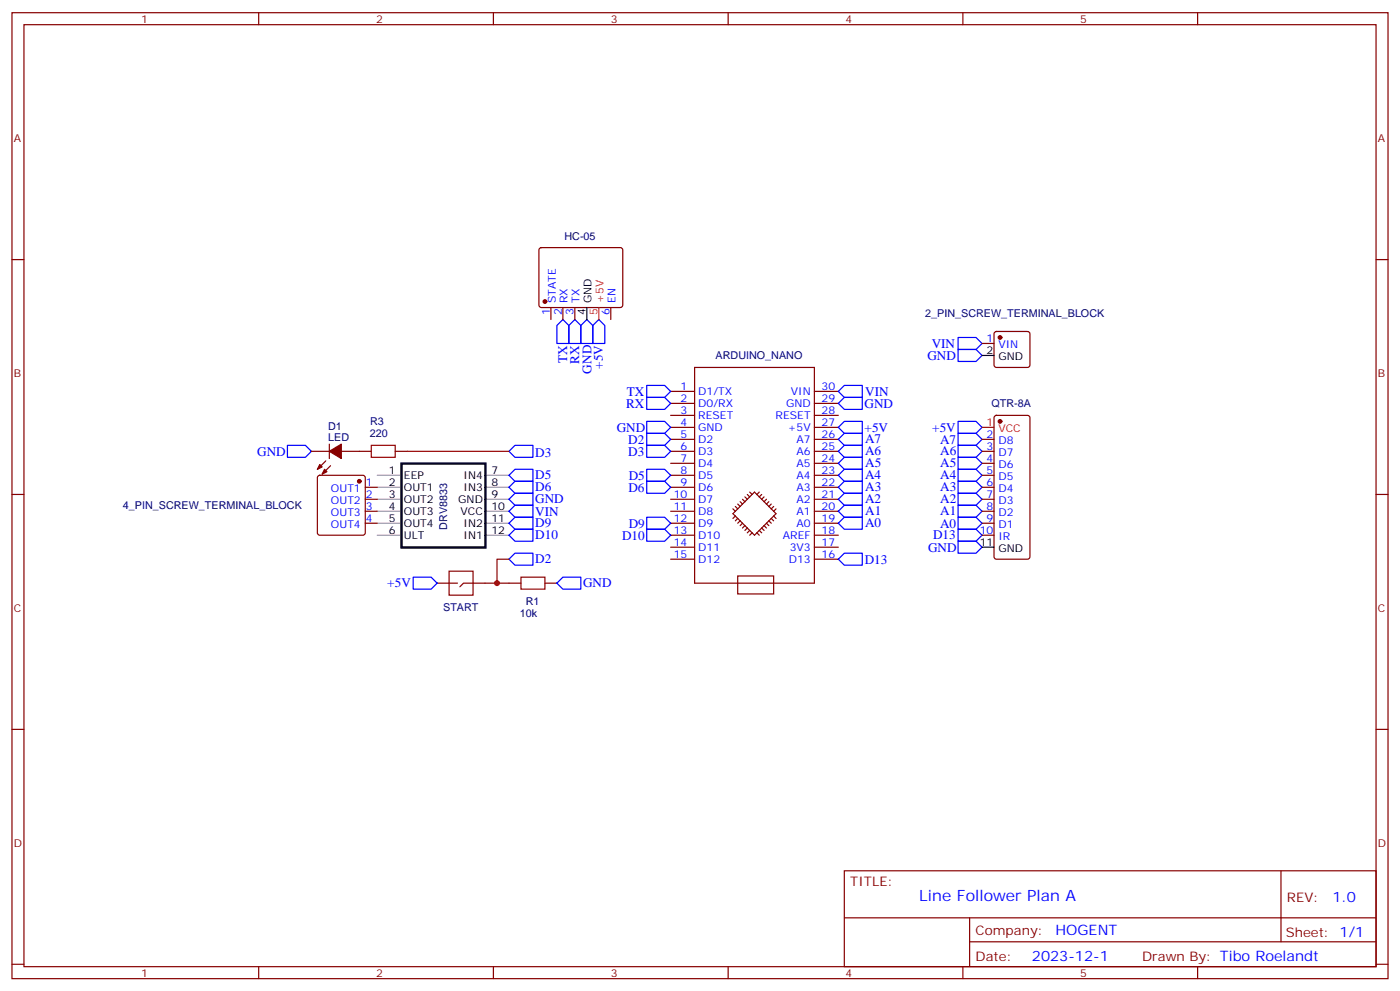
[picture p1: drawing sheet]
<svg xmlns="http://www.w3.org/2000/svg" width="412mm" height="292mm" viewBox="0 0 412 292" stroke-linecap="round" stroke-linejoin="round" font-family="sans-serif">
<g fill="none" stroke="#870000" stroke-width=".35">
<path d="M3.5 3.7h405.4v284.4h-405.4zM7.1 7.3h398.2v277.3h-398.2zM76.2 3.7v3.6M145.3 3.7v3.6M214.5 3.7v3.6M283.6 3.7v3.6M352.8 3.7v3.6M3.5 76.4h3.6M159 73.1l.5-.2h23.2l.5 .2 .2 .5v16.5l-.7 .4h-23.5l-.5-.7v-16.2zM405.3 76.4h3.6M162.3 90.5v3.6M165.8 90.5v3.6"/>
<path d="M169.3 90.5v3.6M179.9 90.5v3.6M293 97.8l.5-.2h9.2l.5 .2 .2 .5v9.2l-.2 .5-.5 .2h-9.2l-.5-.3-.2-.4v-9.2zM197.6 118.7h7M197.6 115.2h7M204.6 108.2h35.3v63.5h-35.3zM239.9 118.7h7M239.9 115.2h7M289.3 101.1h3.5M91.7 132.9h5.3M96 135.7l-2.5 2.4M97 130.7v4.3"/>
<path d="M97.4 137.1l-2.5 2.5M100.5 132.9h8.9M116.4 132.9h3.5M197.6 132.9h7M197.6 139.9h7M197.6 136.4h7M197.6 129.3h7M197.6 125.8h7M197.6 122.3h7M239.9 132.9h7M239.9 139.9h7M239.9 136.4h7"/>
<path d="M239.9 129.3h7M239.9 125.8h7M239.9 122.3h7M289.3 132.9h3.5M289.3 139.9h3.5M289.3 136.4h3.5M289.3 129.3h3.5M293 122.5l.5-.2h9.2l.6 .4 .1 41.2-.5 .7h-9.4l-.6-.5-.1-41.1zM3.5 145.6h3.6M93.7 140.1l.5-.2h12.7l.5 .2 .2 .5v16.2l-.2 .5-.5 .3h-12.7l-.5-.3-.2-.5v-16.2zM107.6 154h3.5M107.6 150.5h3.5"/>
<path d="M107.6 147h3.5M107.6 143.4h3.5M197.6 157.6h7M197.6 154h7M197.6 150.5h7M197.6 147h7M197.6 143.4h7M215.9 151.2l6.3-6.3 6.4 6.3-6.4 6.4zM215.9 149.8l.7 .7M216.6 149.1l.7 .7M216.6 151.9l-.7 .7M217.3 148.4l.7 .7"/>
<path d="M217.3 152.6l-.7 .7M218 153.3l-.7 .7M218 147.7l.7 .7M218.7 147l.7 .7M218.7 154l-.7 .7M219.4 154.7l-.7 .7M219.4 146.3l.7 .7M220.1 145.6l.7 .7M220.1 155.4l-.7 .7M220.8 144.9l.7 .7M220.8 156.1l-.7 .7M221.5 156.8l-.7 .8"/>
<path d="M223 156.8l.7 .8M223.7 156.1l.7 .7M223.7 144.9l-.7 .7M224.4 155.4l.7 .7M224.4 145.6l-.7 .7M225.1 154.7l.7 .7M225.1 146.3l-.7 .7M225.8 154l.7 .7M225.8 147l-.7 .7M226.5 153.3l.7 .7M226.5 147.7l-.7 .7M227.2 152.6l.7 .7"/>
<path d="M227.2 148.4l-.7 .7M227.9 151.9l.7 .7M227.9 149.1l-.7 .7M228.6 149.8l-.7 .7M239.9 157.6h7M239.9 154h7M239.9 150.5h7M239.9 147h7M239.9 143.4h7M289.3 157.6h3.5M289.3 154h3.5M289.3 150.5h3.5"/>
<path d="M289.3 147h3.5M289.3 143.4h3.5M405.3 145.6h3.6M128.8 171.7h3.5M139.3 171.7h3.6M149.9 171.7h3.6M160.5 171.7h3.5M197.6 161.1h7M197.6 164.6h7M217.3 169.5h10.6v5.3h-10.6zM239.9 161.1h7M239.9 164.6h7"/>
<path d="M3.5 214.7h3.6M405.3 214.7h3.6M248.7 256.3h156.6v28.3h-156.6zM377.3 256.4v20.8M248.7 270.2h156.5M285.6 277.2h119.6M285.6 270.2v14.1M3.5 283.8h3.6M76.2 284.6v3.5M145.3 284.6v3.5M214.5 284.6v3.5M283.6 284.6v3.5"/>
<path d="M352.8 284.6v3.5M405.3 283.8h3.6"/>
</g>
<path d="M111.1 139.9h7.1M142.9 139.9h7M111.1 157.6h7.1M111.1 154h7.1M111.1 150.5h7.1M111.1 147h7.1M111.1 143.4h7.1M142.9 157.6h7M142.9 154h7M142.9 150.5h7M142.9 147h7M142.9 143.4h7" fill="none" stroke="#999" stroke-width=".35"/>
<path d="M118.3 136.5h24.7v24.7h-24.7z" fill="none" stroke="#000" stroke-width=".71"/>
<path d="M109.4 131.1h7v3.5h-7zM153.5 169.9h7v3.5h-7z" fill="none" stroke="#a10000" stroke-width=".35"/>
<path d="M119.9 132.9h30M132.3 168.1h7v7.1h-7zM132.3 171.7h2.5M139.3 171.7h-2.8l-1 1M146.4 171.7h3.5M149.9 164.6h-3.5v7.1h-3.5" fill="none" stroke="#900" stroke-width=".35"/>
<g fill="none" stroke="#00f" stroke-width=".35">
<path d="M165.8 94.1l1.8 1.7v5.3h-3.6v-5.3zM169.3 94.1l1.8 1.7v5.3h-3.5v-5.3zM172.9 94.1l1.7 1.7v5.3h-3.5v-5.3zM176.4 94.1l1.8 1.7v5.3h-3.6v-5.3zM282.2 99.3h5.3l1.8 1.8-1.8 1.8h-5.3zM190.5 117h5.3l1.8 1.7-1.8 1.8h-5.3zM190.5 113.5h5.3l1.8 1.7-1.8 1.8h-5.3zM246.9 118.7l1.8-1.7h5.3v3.5h-5.3zM246.9 115.2l1.8-1.7h5.3v3.5h-5.3zM282.2 102.9h5.3l1.8 1.7-1.8 1.8h-5.3zM84.7 131.1h5.3l1.7 1.8-1.7 1.7h-5.3zM149.9 139.9l1.8-1.8h5.3v3.6h-5.3z"/>
<path d="M149.9 132.9l1.8-1.8h5.3v3.5h-5.3zM190.5 124h5.3l1.8 1.8-1.8 1.8h-5.3zM190.5 138.1h5.3l1.8 1.8-1.8 1.8h-5.3zM190.5 131.1h5.3l1.8 1.8-1.8 1.7h-5.3zM190.5 127.6h5.3l1.8 1.7-1.8 1.8h-5.3zM246.9 125.8l1.8-1.8h5.3v3.6h-5.3zM246.9 139.9l1.8-1.8h5.3v3.6h-5.3zM246.9 136.4l1.8-1.8h5.3v3.5h-5.3zM246.9 129.3l1.8-1.7h5.3v3.5h-5.3zM246.9 132.9l1.8-1.8h5.3v3.5h-5.3zM282.2 124h5.3l1.8 1.8-1.8 1.8h-5.3zM282.2 127.6h5.3l1.8 1.7-1.8 1.8h-5.3z"/>
<path d="M282.2 138.1h5.3l1.8 1.8-1.8 1.8h-5.3zM282.2 134.6h5.3l1.8 1.8-1.8 1.7h-5.3zM282.2 131.1h5.3l1.8 1.8-1.8 1.7h-5.3zM149.9 150.5l1.8-1.8h5.3v3.6h-5.3zM149.9 147l1.8-1.8h5.3v3.5h-5.3zM149.9 154l1.8-1.7h5.3v3.5h-5.3zM149.9 157.6l1.8-1.8h5.3v3.5h-5.3zM149.9 143.4l1.8-1.7h5.3v3.5h-5.3zM190.5 155.8h5.3l1.8 1.8-1.8 1.7h-5.3zM190.5 152.3h5.3l1.8 1.7-1.8 1.8h-5.3zM190.5 141.7h5.3l1.8 1.7-1.8 1.8h-5.3zM246.9 154l1.8-1.7h5.3v3.5h-5.3z"/>
<path d="M246.9 150.5l1.8-1.8h5.3v3.6h-5.3zM246.9 147l1.8-1.8h5.3v3.5h-5.3zM248.7 141.7h5.3v3.5h-5.3l-1.8-1.8zM282.2 159.3h5.3l1.8 1.8-1.8 1.7h-5.3zM282.2 155.8h5.3l1.8 1.8-1.8 1.7h-5.3zM282.2 152.3h5.3l1.8 1.7-1.8 1.8h-5.3zM282.2 148.7h5.3l1.8 1.8-1.8 1.8h-5.3zM282.2 145.2h5.3l1.8 1.8-1.8 1.7h-5.3zM282.2 141.7h5.3l1.8 1.7-1.8 1.8h-5.3zM121.7 169.9h5.3l1.8 1.8-1.8 1.7h-5.3zM149.9 164.6l1.8-1.8h5.3v3.6h-5.3zM165.8 169.9h5.3v3.5h-5.3l-1.8-1.7z"/>
<path d="M246.9 164.6l1.8-1.8h5.3v3.6h-5.3z"/>
</g>
<g fill="#870000" stroke="#870000" stroke-width=".35">
<path d="M97 132.9l3.5-2.2v4.3z"/>
<path d="M95.6 138.1l.7 .8-1.4 .7z"/>
<path d="M94.2 136.7l.7 .7-1.4 .7z"/>
<circle cx="294.6" cy="124" r=".53"/>
<circle cx="160.5" cy="88.8" r=".53"/>
<circle cx="105.8" cy="141.7" r=".53"/>
<circle cx="294.6" cy="99.3" r=".53"/>
</g>
<path d="M176.4 90.5v3.6M289.3 125.8h3.5" fill="none" stroke="#f00" stroke-width=".35"/>
<path d="M172.9 90.5v3.6M289.3 104.6h3.5M289.3 161.1h3.5" fill="none" stroke="#000" stroke-width=".35"/>
<circle cx="146.4" cy="171.7" r=".88" fill="#c00"/>
<text font-size="4.6" fill="#00f" x="270.8" y="265.4">Line Follower Plan A</text>
<g font-size="4.2" fill="#00f">
<text x="392.5" y="265.6">1.0</text>
<text x="310.9" y="275.2">HOGENT</text>
<text x="304" y="283">2023-12-1</text>
</g>
<g font-size="3.9" fill="#00f">
<text x="167" y="106.8" transform="rotate(-90 167 106.8)">TX</text>
<text x="170.6" y="107" transform="rotate(-90 170.6 107)">RX</text>
<text x="273.2" y="105.8">GND</text>
<text x="274.5" y="102.4">VIN</text>
<text x="174.2" y="109.9" transform="rotate(-90 174.2 109.9)">GND</text>
<text x="177.6" y="108.5" transform="rotate(-90 177.6 108.5)">+5V</text>
<text x="184.4" y="120">RX</text>
<text x="184.6" y="116.5">TX</text>
<text x="254.7" y="120">GND</text>
<text x="254.9" y="116.5">VIN</text>
<text x="181.7" y="127.1">GND</text>
<text x="185.1" y="130.6">D2</text>
<text x="254.7" y="127.1">+5V</text>
<text x="254.8" y="130.5">A7</text>
<text x="274.6" y="127">+5V</text>
<text x="276.9" y="130.6">A7</text>
<text x="75.8" y="134.2">GND</text>
<text x="157.7" y="134.4">D3</text>
<text x="185.1" y="134.1">D3</text>
<text x="254.8" y="134.1">A6</text>
<text x="254.9" y="137.6">A5</text>
<text x="277" y="137.5">A5</text>
<text x="277" y="134">A6</text>
<text x="157.7" y="141.1">D5</text>
<text x="185.2" y="141.4">D5</text>
<text x="254.8" y="141.1">A4</text>
<text x="277" y="141.1">A4</text>
<text x="157.6" y="148.2">GND</text>
<text x="157.7" y="144.6">D6</text>
<text x="185.1" y="144.9">D6</text>
<text x="254.8" y="148.2">A2</text>
<text x="254.9" y="144.6">A3</text>
<text x="277" y="148.1">A2</text>
<text x="277" y="144.6">A3</text>
<text x="157.7" y="151.8">VIN</text>
<text x="157.7" y="155.2">D9</text>
<text x="185.2" y="155.5">D9</text>
<text x="254.8" y="155.2">A0</text>
<text x="254.9" y="151.7">A1</text>
<text x="276.9" y="155.3">A0</text>
<text x="277" y="151.7">A1</text>
<text x="157.7" y="158.8">D10</text>
<text x="183.2" y="159">D10</text>
<text x="274.8" y="158.8">D13</text>
<text x="157.7" y="165.8">D2</text>
<text x="254.7" y="165.9">D13</text>
<text x="273.4" y="162.4">GND</text>
<text x="114.1" y="172.9">+5V</text>
<text x="171.8" y="172.9">GND</text>
</g>
<g font-size="3.9" fill="#800">
<text x="250.5" y="260.9">TITLE:</text>
<text x="379.1" y="265.6">REV:</text>
<text x="287.4" y="275.1">Company:</text>
<text x="378.7" y="275.7">Sheet: 1/1</text>
<text x="287.4" y="282.8">Date:</text>
<text x="336.4" y="282.9">Drawn By: Tibo Roelandt</text>
</g>
<g font-size="3.2" fill="#800">
<text x="41.6" y="6.7">1</text>
<text x="110.8" y="6.7">2</text>
<text x="179.9" y="6.7">3</text>
<text x="249.1" y="6.7">4</text>
<text x="318.2" y="6.7">5</text>
<text x="4.1" y="41.8">A</text>
<text x="405.9" y="41.8">A</text>
<text x="4.1" y="111">B</text>
<text x="405.9" y="111">B</text>
<text x="4.1" y="180.1">C</text>
<text x="405.9" y="180.1">C</text>
<text x="4.1" y="249.3">D</text>
<text x="405.9" y="249.3">D</text>
<text x="41.6" y="287.5">1</text>
<text x="110.8" y="287.5">2</text>
<text x="179.9" y="287.5">3</text>
<text x="249.1" y="287.5">4</text>
<text x="318.2" y="287.5">5</text>
</g>
<g font-size="3.2" fill="#000080">
<text x="166.3" y="70.5">HC-05</text>
<text x="272.6" y="93.3">2_PIN_SCREW_TERMINAL_BLOCK</text>
<text x="210.8" y="105.8">ARDUINO_NANO</text>
<text x="292" y="119.9">QTR-8A</text>
<text x="109" y="125.2">R3</text>
<text x="96.7" y="129.7">LED</text>
<text x="96.7" y="126.5">D1</text>
<text x="108.9" y="128.7">220</text>
<text x="36.2" y="149.8">4_PIN_SCREW_TERMINAL_BLOCK</text>
<text x="131.7" y="155.9" transform="rotate(-90 131.7 155.9)">DRV8833</text>
<text x="130.5" y="179.9">START</text>
<text x="154.9" y="178.1">R1</text>
<text x="153.1" y="181.6">10k</text>
</g>
<g font-size="3.2" fill="#00f">
<text x="163.7" y="89.2" transform="rotate(-90 163.7 89.2)">STATE</text>
<text x="167.2" y="89.2" transform="rotate(-90 167.2 89.2)">RX</text>
<text x="170.7" y="89.2" transform="rotate(-90 170.7 89.2)">TX</text>
<text x="181.3" y="89.2" transform="rotate(-90 181.3 89.2)">EN</text>
<text x="161.9" y="92.7" transform="rotate(-90 161.9 92.7)">1</text>
<text x="165.5" y="92.7" transform="rotate(-90 165.5 92.7)">2</text>
<text x="169" y="92.7" transform="rotate(-90 169 92.7)">3</text>
<text x="179.6" y="92.7" transform="rotate(-90 179.6 92.7)">6</text>
<text x="290.6" y="100.8">1</text>
<text x="294.1" y="102.5">VIN</text>
<text x="200.5" y="118.4">2</text>
<text x="200.5" y="114.9">1</text>
<text x="205.7" y="119.8">D0/RX</text>
<text x="205.7" y="116.3">D1/TX</text>
<text x="231.5" y="119.8">GND</text>
<text x="233" y="116.3">VIN</text>
<text x="242" y="114.9">30</text>
<text x="242" y="118.4">29</text>
<text x="200.5" y="125.4">4</text>
<text x="200.5" y="121.9">3</text>
<text x="205.7" y="123.3">RESET</text>
<text x="228.5" y="123.3">RESET</text>
<text x="242" y="121.9">28</text>
<text x="242" y="125.4">27</text>
<text x="200.5" y="129">5</text>
<text x="205.7" y="130.4">D2</text>
<text x="205.7" y="126.9">GND</text>
<text x="232.1" y="126.9">+5V</text>
<text x="234.6" y="130.4">A7</text>
<text x="242" y="129">26</text>
<text x="290.6" y="129">2</text>
<text x="294.1" y="130.7">D8</text>
<text x="200.5" y="136">7</text>
<text x="200.5" y="132.5">6</text>
<text x="205.7" y="137.4">D4</text>
<text x="205.7" y="133.9">D3</text>
<text x="234.6" y="133.9">A6</text>
<text x="234.6" y="137.4">A5</text>
<text x="242" y="132.5">25</text>
<text x="242" y="136">24</text>
<text x="290.6" y="132.5">3</text>
<text x="290.6" y="136">4</text>
<text x="294.1" y="134.3">D7</text>
<text x="294.1" y="137.8">D6</text>
<text x="107.8" y="143.1">1</text>
<text x="200.5" y="143.1">9</text>
<text x="200.5" y="139.6">8</text>
<text x="205.7" y="141">D5</text>
<text x="234.6" y="141">A4</text>
<text x="242" y="139.6">23</text>
<text x="242" y="143.1">22</text>
<text x="290.6" y="139.6">5</text>
<text x="290.6" y="143.1">6</text>
<text x="294.1" y="141.3">D5</text>
<text x="97.5" y="144.9">OUT1</text>
<text x="97.5" y="148.4">OUT2</text>
<text x="107.8" y="146.6">2</text>
<text x="198.5" y="146.6">10</text>
<text x="205.7" y="148">D7</text>
<text x="205.7" y="144.5">D6</text>
<text x="234.6" y="144.5">A3</text>
<text x="234.6" y="148">A2</text>
<text x="242" y="146.6">21</text>
<text x="290.6" y="146.6">7</text>
<text x="294.1" y="144.9">D4</text>
<text x="294.1" y="148.4">D3</text>
<text x="97.5" y="151.9">OUT3</text>
<text x="97.5" y="155.4">OUT4</text>
<text x="107.8" y="150.1">3</text>
<text x="107.8" y="153.7">4</text>
<text x="198.5" y="153.7">12</text>
<text x="198.5" y="150.1">11</text>
<text x="205.7" y="155.1">D9</text>
<text x="205.7" y="151.6">D8</text>
<text x="234.6" y="151.6">A1</text>
<text x="234.6" y="155.1">A0</text>
<text x="242" y="150.1">20</text>
<text x="242" y="153.7">19</text>
<text x="290.6" y="150.1">8</text>
<text x="290.6" y="153.7">9</text>
<text x="294.1" y="151.9">D2</text>
<text x="294.1" y="155.4">D1</text>
<text x="198.5" y="160.7">14</text>
<text x="198.5" y="157.2">13</text>
<text x="205.7" y="158.6">D10</text>
<text x="230.6" y="158.6">AREF</text>
<text x="242" y="157.2">18</text>
<text x="242" y="160.7">17</text>
<text x="288.6" y="157.2">10</text>
<text x="294.1" y="159">IR</text>
<text x="198.5" y="164.3">15</text>
<text x="205.7" y="162.1">D11</text>
<text x="205.7" y="165.7">D12</text>
<text x="232.4" y="165.7">D13</text>
<text x="232.6" y="162.1">3V3</text>
<text x="242" y="164.3">16</text>
</g>
<g font-size="3.2">
<text x="174.3" y="89.2" transform="rotate(-90 174.3 89.2)">GND</text>
<text x="172.5" y="92.7" transform="rotate(-90 172.5 92.7)">4</text>
<text x="290.6" y="104.3">2</text>
<text x="294.1" y="106">GND</text>
<text x="114.5" y="143.2">2</text>
<text x="114.5" y="139.6">1</text>
<text x="119" y="141">EEP</text>
<text x="136.5" y="141">IN4</text>
<text x="144.7" y="143.2">8</text>
<text x="144.7" y="139.6">7</text>
<text x="114.5" y="146.7">3</text>
<text x="119" y="148.1">OUT2</text>
<text x="119" y="144.6">OUT1</text>
<text x="135" y="148.1">GND</text>
<text x="136.5" y="144.6">IN3</text>
<text x="144.7" y="146.7">9</text>
<text x="114.5" y="153.7">5</text>
<text x="114.5" y="150.2">4</text>
<text x="119" y="155.2">OUT4</text>
<text x="119" y="151.6">OUT3</text>
<text x="135.7" y="151.6">VCC</text>
<text x="136.5" y="155.2">IN2</text>
<text x="144.7" y="153.7">11</text>
<text x="144.7" y="150.2">10</text>
<text x="114.5" y="157.3">6</text>
<text x="119" y="158.7">ULT</text>
<text x="136.5" y="158.7">IN1</text>
<text x="144.7" y="157.3">12</text>
<text x="288.6" y="160.7">11</text>
<text x="294.1" y="162.5">GND</text>
</g>
<g font-size="3.2" fill="#f00">
<text x="177.8" y="89.2" transform="rotate(-90 177.8 89.2)">+5V</text>
<text x="176" y="92.7" transform="rotate(-90 176 92.7)">5</text>
<text x="290.6" y="125.4">1</text>
<text x="294.1" y="127.2">VCC</text>
</g>
</svg>
